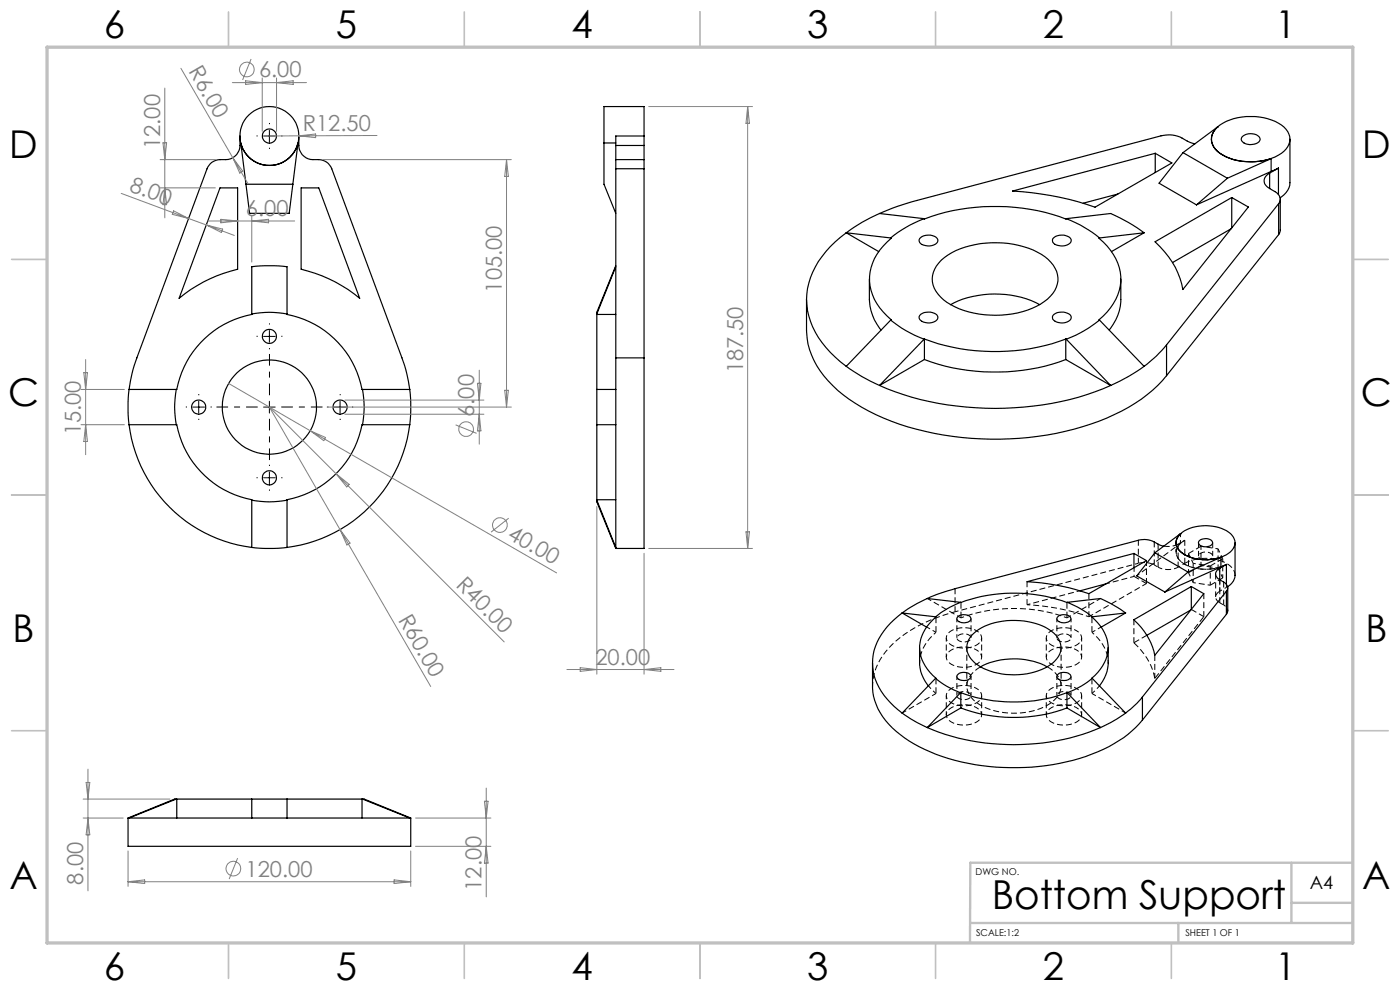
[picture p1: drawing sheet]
<svg xmlns="http://www.w3.org/2000/svg" width="297mm" height="210mm" viewBox="0 0 297 210" stroke-linecap="round" stroke-linejoin="round" font-family="sans-serif">
<g fill="none" stroke="#000" stroke-width=".25">
<path d="M46.7 39.9h3.7v17.2a30.5 30.5 0 0 0-12.4 6.2zM50.9 28.8a4.8 4.8 0 0 1-.7 4 3.6 3.6 0 0 1-3.5 1.1 2.97 2.97 0 0 0-2.8 1.9l-14.9 40.1a30.4 30.4 0 0 0-1.6 6.7M51.1 30.3a6.2 6.2 0 0 0 6.1 4.8 6.2 6.2 0 0 0 6-4.8l-1.9 15h-8.3zM52.2 39.1h9.9M63.4 28.8a4.8 4.8 0 0 0 .7 4 3.6 3.6 0 0 0 3.5 1.1 2.97 2.97 0 0 1 2.8 1.9l14.9 40.1a30.4 30.4 0 0 1 1.6 6.7M63.9 39.9h3.7l8.7 23.4a30 30 0 0 0-12.4-6.2zM128.1 30.3h2.5M128.1 30.3v8.8l2.5 6.2M130.6 33.9v1.9M130.6 30.9v3M130.6 33.9h6M130.6 35.8h6"/>
<path d="M130.6 35.8v40.1M130.6 30.9h6M136.6 33.9v1.9M136.6 30.9v3M136.6 28.8v-6.2h-8.5v7.7M136.6 28.8h-6v2.1M136.6 28.8v2.1M136.6 35.8v40.1M245.1 32.5v4.1M251 32.4l-5.1 6.5 7.9 4.6M251 32.4l9.4 5.4M253.5 30.5a8.2 8.2 0 0 1-3.2-1.4l-1.6-.5-2.4 .2-51.8 13.7a50 50 0 0 0-7.9 2.8"/>
<path d="M257 29.5v.1M258.2 27a3.3 3.3 0 0 0 .6 5.5 12.8 12.8 0 0 0 10.9 1.1M258.2 27h.1M258.2 27l-7.2 5.4M258.3 26.9a12.3 12.3 0 0 1 13.6-.4 3.4 3.4 0 0 1 0 6 12.7 12.7 0 0 1-13.1 0 3.3 3.3 0 0 1-.5-5.6zM260.4 37.8l-6.6 5.7M263.5 29.1a2.61 2.61 0 0 1 3.8 .2 1.13 1.13 0 0 1-1.2 1.3 2.24 2.24 0 0 1-2.8-1zM269.3 36.7a1.73 1.73 0 0 0-1.1 1.7 1.73 1.73 0 0 0 1.1 1.6M269.3 40a3.6 3.6 0 0 1 2.2 1.9 1.44 1.44 0 0 1-.2 1.3M269.3 36.7v3.3M269.7 36.4l-15.9 7.1M269.7 33.6v2.8"/>
<path d="M269.7 33.6l-9.3 4.2M271.2 35.7l-1.5 .7M271.2 35.7l-1.9 1M271.2 35.7v5.6M273.6 29.5v9.3a4 4 0 0 1-2 3.2M130.6 56.4l-4 9.8v.4M130.6 56.6l-4 10M179.5 49.4a19.9 19.9 0 0 0-8.2 11.8 15.6 15.6 0 0 0 4.8 13.5l3.4 3M179.5 49.4l6.9 4M179.5 49.4l9.4 1.1M184.4 59.2v4.3a10.7 10.7 0 0 0 2.5 6.5M186.6 45.3a33.9 33.9 0 0 0-7.1 4.1"/>
<path d="M186.6 45.3l9.4 1.1M188.9 50.5h.2a10.9 10.9 0 0 0-4.5 10.1 12.1 12.1 0 0 0 4.5 7.2l-.2 .1M195.1 50.6a2.66 2.66 0 0 1 3.8 .2 1.22 1.22 0 0 1-1.2 1.3 2.28 2.28 0 0 1-2.7-1zM196 46.4a26.3 26.3 0 0 0-7.1 4.1M196 46.4a45.3 45.3 0 0 1 30.2 0M199.7 55.2a17.8 17.8 0 0 1 13-3.7 16.3 16.3 0 0 1 9.7 3.6 5.2 5.2 0 0 1-.2 8.4 19.1 19.1 0 0 1-15.6 2.9 12.3 12.3 0 0 1-8.1-4.6 5 5 0 0 1 1.2-6.6zM214.8 40.5l30.3-8 3.5 2.1-16.3 9.3a63.1 63.1 0 0 0-17.5-3.4zM223.4 50.6a2.7 2.7 0 0 1 3.8 .2 1.22 1.22 0 0 1-1.2 1.3 2.22 2.22 0 0 1-2.7-1zM226.2 46.4a26.8 26.8 0 0 1 7.1 4.1M226.2 46.4l9.4-1.1a35.5 35.5 0 0 1 7.1 4.1M233.3 50.5h-.1a11.1 11.1 0 0 1 4.5 10.1 12.3 12.3 0 0 1-4.5 7.2l.1 .1M237.1 41.2l-7.3 1.9"/>
<path d="M237.8 59.2v4.3a10.2 10.2 0 0 1-2.5 6.5M242.7 49.4l-6.9 4M242.7 49.4l-9.4 1.1M245 51.3l16.3-9.4 3.5 2-13.9 17.5a17.4 17.4 0 0 0-5.9-10.1zM261.2 48.5l-12.5 7.2M261.3 41.9v6.4M271.3 43.2l-23.8 30M271.3 43.2v6.6M271.3 49.8l-23.8 29.9M271.6 42.3v6.5l-.3 1M53.4 66.6a20 20 0 0 1 7.5 0M126.6 66.7v15.9"/>
<path d="M126.6 66.7h4M126.6 66.6v.1M130.6 75.9v6.7M130.6 75.9h6M136.6 75.9v40.4h-6M171.1 63.5v6.6a16.5 16.5 0 0 0 5.5 11.7 40.7 40.7 0 0 0 19.7 9.7 65.1 65.1 0 0 0 38.5-2.8 31.4 31.4 0 0 0 12.7-9M179.5 77.7a36 36 0 0 0 7.1 4.1M188.9 67.9a25 25 0 0 0 7.1 4.1M188.9 67.9l-9.4 9.8M195.3 66.7a2.65 2.65 0 0 1 3.6 .4 1.22 1.22 0 0 1-1.2 1.3 2.28 2.28 0 0 1-2.7-1v-.2zM196 72l-9.4 9.8M196.1 76.3a43.7 43.7 0 0 0 30 0"/>
<path d="M196.1 71.9a43.7 43.7 0 0 0 30 0M196.1 76.3l-9.5 5.5M196.1 71.9l-.1 .1M196.1 71.9v4.4M201.7 64.6a20.8 20.8 0 0 1 18.9 0M223.6 66.7a2.65 2.65 0 0 1 3.6 .4 1.22 1.22 0 0 1-1.2 1.3 2.22 2.22 0 0 1-2.7-1l.1-.5zM226.1 76.3l9.5 5.5M226.1 71.9l.1 .1M226.1 71.9v4.4M226.2 72l9.4 9.8M233.3 67.9a25.5 25.5 0 0 1-7.1 4.1M233.3 67.9l9.4 9.8"/>
<path d="M242.7 77.7a37.8 37.8 0 0 1-7.1 4.1M247.5 73.2a24.5 24.5 0 0 1-4.8 4.5M247.5 73.2v6.5M27.4 82.6h10.1a20.1 20.1 0 0 1 15.9-15.9v-10.1a33.1 33.1 0 0 1 7.5 0v10.1a20.1 20.1 0 0 1 15.9 15.9h10.1M27.4 90.1h10.1a20.1 20.1 0 0 0 15.9 15.9v10.1M27.4 82.6a33.1 33.1 0 0 0 0 7.5M27.4 90.1a30.1 30.1 0 0 0 26 26M37.4 82.6a20 20 0 0 0 0 7.5M76.9 82.6a20 20 0 0 1 0 7.5M86.9 90.1h-10.1a20.1 20.1 0 0 1-15.9 15.9v10.1M86.9 82.6a33.1 33.1 0 0 1 0 7.5M86.9 90.1a30.1 30.1 0 0 1-26 26"/>
<path d="M126.6 82.6v7.5M126.6 90.1v15.9M126.6 90.1h4M126.6 82.6h4M130.6 90.1v26M130.6 82.6v7.5M186.6 81.8a64.7 64.7 0 0 0 36.5 3.8l5.7-1.3 3.5-1.2 3.3-1.3M53.4 106.1a20 20 0 0 0 7.5 0M53.4 116.1a33.1 33.1 0 0 0 7.5 0M126.6 106.1v.4l4 9.8M126.6 106h4M126.6 106v.1"/>
<path d="M126.6 106.1l4 10M130.6 116.1v.2M240.6 117.4v3M245 117.3l-3.8 4.9 5.9 3.4M245 117.3l7 4M246.9 115.8l-.8-.2a5.2 5.2 0 0 0-4.6-1l-38.9 10.3-3.8 1.2-2.1 .9M249.5 115.1v.1M250.1 113.6a8.3 8.3 0 0 1 7.7-1.9 4.9 4.9 0 0 1 4.2 3 3.5 3.5 0 0 1-2.9 3.5 9.3 9.3 0 0 1-8.6-1.2 2.33 2.33 0 0 1-.4-3.4zM250.4 113.2a2.46 2.46 0 0 0 .5 4.2 9.6 9.6 0 0 0 8.1 .8M250.4 113.2h.1M250.4 113.2l-5.4 4.1M254.4 114.8a1.97 1.97 0 0 1 2.8 .2 1.2 1.2 0 0 1-1.6 1l-1.1-.4a.55 .55 0 0 1-.1-.8z"/>
<path d="M259 118.2v2.1M259 118.2l-7 3.1M260.2 119.7l-1.2 .6M260.2 119.7l-1.4 .8M260.2 119.7v4.2M262 115.1v7.4l-.6 1.1-1 .9M191.4 130a14.1 14.1 0 0 0-6.3 9.8 12.3 12.3 0 0 0 4.6 10l1.7 1.5M191.4 130l5.2 3M191.4 130l7.1 .8M195.1 137.4v3.2a8 8 0 0 0 1.8 4.9M196.7 127l-2.1 1-3.2 2M196.7 127l7.1 .8"/>
<path d="M198.5 130.8v.1a8 8 0 0 0-2.9 9l1.1 2 1.8 2M203.1 130.9a1.93 1.93 0 0 1 2.9 .2 1.2 1.2 0 0 1-1.6 1l-1.2-.4a.52 .52 0 0 1-.1-.8zM203.8 127.8a20.3 20.3 0 0 0-5.3 3M203.8 127.8a33.9 33.9 0 0 1 22.6 0M206.1 134.8a12.7 12.7 0 0 1 10.2-3.2 10.8 10.8 0 0 1 8 3.6 3.8 3.8 0 0 1-.9 5.4 15.1 15.1 0 0 1-14.7 1.2 5.3 5.3 0 0 1-3.6-4.5l.4-1.5zM217.9 123.4l22.7-6 2.6 1.5-12.2 7a47.4 47.4 0 0 0-13.1-2.5zM224.3 130.9a1.93 1.93 0 0 1 2.9 .2 1.2 1.2 0 0 1-1.6 1l-1-.2a.63 .63 0 0 1-.3-1zM226.4 127.8a20.3 20.3 0 0 1 5.3 3M226.4 127.8l7.1-.8 2.1 1 3.2 2M231.7 130.8l-.1 .1a8 8 0 0 1 3 9l-1.2 2-1.7 2M234.6 123.9l-5.5 1.4M235.1 137.4v3.2a8 8 0 0 1-1.8 4.9"/>
<path d="M238.8 130l-5.2 3M238.8 130l-7.1 .8M240.5 131.5l12.2-7.1 2.7 1.5-10.4 13.1a13.5 13.5 0 0 0-4.5-7.5zM252 121.3l-4.9 4.3M252.6 129.4l-9.3 5.4M252.7 124.4v4.8M258.8 120.5a1.28 1.28 0 0 0-.9 1.3 1.28 1.28 0 0 0 .9 1.2M258.8 123l.8 .5a1.22 1.22 0 0 1 .6 1.9M258.8 120.5v2.5M259 120.3l-11.9 5.3M260.2 125.4l-17.8 22.4M260.2 125.4v4.9"/>
<path d="M260.2 130.3l-17.8 22.4M260.5 124.7v4.9l-.3 .7M185.1 140.6v4.9a12.5 12.5 0 0 0 4.9 9.6 35.3 35.3 0 0 0 18.3 7.3 47.1 47.1 0 0 0 26.9-4 22 22 0 0 0 7.2-5.7M191.4 151.3l3.2 2 2.1 1M196.7 154.3a48.3 48.3 0 0 0 36.8 0M198.5 143.9a18 18 0 0 0 5.3 3.1M198.5 143.9l-7.1 7.4M203.1 143.2a1.93 1.93 0 0 1 2.9 .1 1.2 1.2 0 0 1-1.6 1l-.7-.1-.5-.2-.2-.4zM203.8 147l-7.1 7.3M203.8 150.2a32.4 32.4 0 0 0 22.5 0M203.8 146.9a32.9 32.9 0 0 0 22.5 0M203.8 150.2l-7.1 4.1"/>
<path d="M203.8 146.9v.1M203.8 146.9v3.3M208 141.5a15.5 15.5 0 0 1 14.1 0M224.5 143a1.98 1.98 0 0 1 2.7 .3 1.2 1.2 0 0 1-1.6 1l-1-.2a.6 .6 0 0 1-.4-.5 .6 .6 0 0 1 .3-.6zM226.3 150.2l7.2 4.1M226.3 146.9l.1 .1M226.3 146.9v3.3M226.4 147l7.1 7.3M231.7 143.9a18 18 0 0 1-5.3 3.1M231.7 143.9l7.1 7.4M238.8 151.3l-3.2 2-2.1 1M242.4 147.8l-1.2 1.4-2.4 2.1"/>
<path d="M242.4 147.8v4.9M27.2 173.5h.2M27.2 173.5v6h59.9v-6M27.4 173.5h26M37.4 169.5h-.4l-9.8 4M37.4 169.5h.1M37.4 169.5l-10 4M37.5 169.5h15.9M37.5 169.5v4M53.4 173.5h7.5M53.4 169.5h7.5M53.4 169.5v4"/>
<path d="M60.9 173.5h26M60.9 169.5h15.9M60.9 169.5v4M76.8 169.5v4M76.8 169.5h.1M76.9 169.5h.4l9.8 4M76.9 169.5l10 4M86.9 173.5h.2"/>
<circle cx="57.2" cy="28.9" r="1.51"/>
<circle cx="57.2" cy="28.8" r="6.3"/>
<circle cx="57.2" cy="71.3" r="1.49"/>
<circle cx="42.2" cy="86.4" r="1.51"/>
<circle cx="57.1" cy="86.4" r="10"/>
<circle cx="72.1" cy="86.4" r="1.51"/>
<circle cx="57.2" cy="101.4" r="1.51"/>
</g>
<g fill="none" stroke="#000" stroke-width=".21" stroke-dasharray="1.3 .6" stroke-dashoffset=".4" stroke-linecap="butt">
<path d="M253.1 119.5l-1-2.1M258.4 116.4l1 2.1M196.6 133l2 1.1M205.1 137.4v8.1M231.6 134.1l2-1.1M234.6 123.8l6-1.5M253.1 123.6l-1-2.1M258.4 120.5l1 2.1M258.8 123v2.4M185.1 145.5a12.8 12.8 0 0 1 5-9.5 30.9 30.9 0 0 1 12.5-6.2M196.9 145.5l1.7 1.6M225.1 145.5v-8.1"/>
<path d="M231.6 147.1l1.7-1.6"/>
</g>
<g fill="none" stroke="#000" stroke-width=".21" stroke-dasharray="1.3 .6" stroke-dashoffset=".1" stroke-linecap="butt">
<path d="M241.5 114.6v4.9M244.9 119.8v-4.9M245.7 115.4v4.9M251.3 114.6a2.63 2.63 0 0 0-1.2 4.1 8.8 8.8 0 0 0 8.9 1.5M251.3 114.6v4.9M251.3 119.5a9.4 9.4 0 0 1 9.8 .6l.8 1.1 .1 .8M252.1 117.4l2.7-1.5M259.4 118.5l-2.6 1.6M202.6 129.8v-4.9M217.9 128.3v-4.9M231 130.8v-4.9M240.5 136.3v-4.9"/>
<path d="M240.6 122.3l2.6 1.5M243.2 123.8v-4.9M249.9 120.3v-4.9M252.1 121.5l2.7-1.5M252.8 129.3l2.6 1.5M255.4 130.8v-4.9M257.9 121.7v4.9M258.8 127.9v-4.9M259.4 122.6l-2.6 1.5M259.6 123.4v4.9M245 143.9v-4.9"/>
</g>
<path d="M249.5 115.1v2M250.4 115.3l-9.2 6.8M250.4 113.2v2.1M226.3 131.1a32.6 32.6 0 0 0-22.4 0M231 130.8a46.1 46.1 0 0 0-13.1-2.5M259 120.2a9.3 9.3 0 0 1-8.5-1.1 2.4 2.4 0 0 1-.1-3.8" fill="none" stroke="#000" stroke-width=".21" stroke-dasharray="1.3 .6" stroke-dashoffset=".6" stroke-linecap="butt"/>
<g fill="none" stroke="#000" stroke-width=".21" stroke-dasharray="1.3 .6" stroke-dashoffset=".7" stroke-linecap="butt">
<path d="M254.8 115.9l3.6 .5M254.8 120l3.6 .5M256.8 117.3a.72 .72 0 0 1 .4 .9 .72 .72 0 0 1-.7 .5 1.69 1.69 0 0 1-2.2-.8 1.82 1.82 0 0 1 2.5-.6M198.6 134.1a8.6 8.6 0 0 0-3.5 6.5M205.6 134.7a.72 .72 0 0 1 .4 .8 .72 .72 0 0 1-.8 .6 1.69 1.69 0 0 1-2.2-.8 1.82 1.82 0 0 1 2.6-.6M207.2 133.8a1.62 1.62 0 0 1 1 1.5 1.62 1.62 0 0 1-1 1.5 5.3 5.3 0 0 1-6.2-.7 1.58 1.58 0 0 1 .8-2.3 5.9 5.9 0 0 1 5.4 0M207.2 137.9a1.62 1.62 0 0 1 1 1.5 1.62 1.62 0 0 1-1 1.5 5.3 5.3 0 0 1-6.2-.7 1.58 1.58 0 0 1 .8-2.3 5.9 5.9 0 0 1 5.4 0M226.8 134.7a.72 .72 0 0 1 .4 .8 .72 .72 0 0 1-.8 .6 1.69 1.69 0 0 1-2.2-.8 1.82 1.82 0 0 1 2.6-.6M228.4 133.8a1.62 1.62 0 0 1 1.1 1.5 1.62 1.62 0 0 1-1.1 1.5 5.3 5.3 0 0 1-6.2-.7 1.58 1.58 0 0 1 .9-2.3 5.9 5.9 0 0 1 5.3 0M228.4 137.9a1.62 1.62 0 0 1 1.1 1.5 1.62 1.62 0 0 1-1.1 1.5 5.3 5.3 0 0 1-6.2-.7 1.58 1.58 0 0 1 .9-2.3 5.9 5.9 0 0 1 5.3 0M256.8 124.1l-3.7-.5M256.8 120.1l-3.7-.6"/>
<path d="M205.6 146.9a.72 .72 0 0 1 .4 .9 .72 .72 0 0 1-.8 .5 1.69 1.69 0 0 1-2.2-.8 1.82 1.82 0 0 1 2.6-.6M207.2 146a1.62 1.62 0 0 1 1 1.6 1.62 1.62 0 0 1-1 1.5 5.3 5.3 0 0 1-6.2-.8 1.58 1.58 0 0 1 .8-2.3 5.9 5.9 0 0 1 5.4 0M207.2 150.1a1.62 1.62 0 0 1 1 1.5 1.62 1.62 0 0 1-1 1.6 5.3 5.3 0 0 1-6.2-.8 1.58 1.58 0 0 1 .8-2.3 5.9 5.9 0 0 1 5.4 0M226.8 146.9a.72 .72 0 0 1 .4 .9 .72 .72 0 0 1-.8 .5 1.69 1.69 0 0 1-2.2-.8 1.82 1.82 0 0 1 2.6-.6M228.4 146a1.62 1.62 0 0 1 1.1 1.6 1.62 1.62 0 0 1-1.1 1.5 5.3 5.3 0 0 1-6.2-.8 1.58 1.58 0 0 1 .9-2.3 5.9 5.9 0 0 1 5.3 0M228.4 150.1a1.62 1.62 0 0 1 1.1 1.5 1.62 1.62 0 0 1-1.1 1.6 5.3 5.3 0 0 1-6.2-.8 1.58 1.58 0 0 1 .9-2.3 5.9 5.9 0 0 1 5.3 0M235.1 140.6a8.6 8.6 0 0 0-3.5-6.5"/>
</g>
<path d="M203.9 131.1l-7.2-4.2M233.5 126.9l-7.2 4.2M243.2 123.8l-12.2 7M245.7 120.3a4.7 4.7 0 0 0 4.2 0M260.2 123.9v.7M198.6 147.1l-7.2 4.1M238.8 151.2l-7.2-4.1" fill="none" stroke="#000" stroke-width=".21" stroke-dasharray="1.3 .6" stroke-dashoffset=".3" stroke-linecap="butt"/>
<g fill="none" stroke="#000" stroke-width=".21" stroke-dasharray="1.3 .6" stroke-linecap="butt">
<path d="M249.9 115.4l-1.3 .5-1.7-.1M198.6 130.9v3.2M203.9 127.8v3.3M226.3 127.8v3.3M231.6 130.9v3.2M240.5 136.3l2.8-1.6M252.6 129.4l.2-.1M252.8 129.3v-.1M258.8 125.4a1.29 1.29 0 0 0-.9 1.2 1.29 1.29 0 0 0 .9 1.3M260.4 124.4l-.2 .2M198.6 143.8v3.3M231.6 143.8v3.3"/>
<path d="M245 143.9a13.2 13.2 0 0 0-4.5-7.6"/>
</g>
<path d="M251.3 114.6l-1.4 .8M249.9 120.3l1.4-.8M259.6 128.3l.7 .7 .2 .6M260.2 124.6l-1.4 .8" fill="none" stroke="#000" stroke-width=".21" stroke-dasharray="1.3 .6" stroke-dashoffset=".8" stroke-linecap="butt"/>
<path d="M241.5 119.5a4.7 4.7 0 0 1 3.4 .3M255.4 130.8l-10.4 13.1M222.2 141.4a4.6 4.6 0 0 1 2.7 5.2 7.3 7.3 0 0 1-5 4 15.3 15.3 0 0 1-12.7-1.6 4 4 0 0 1 .1-7.1l.7-.5" fill="none" stroke="#000" stroke-width=".21" stroke-dasharray="1.3 .6" stroke-dashoffset="-.1" stroke-linecap="butt"/>
<g fill="none" stroke="#000" stroke-width=".21" stroke-dasharray="1.3 .6" stroke-dashoffset=".5" stroke-linecap="butt">
<path d="M244.9 119.8l.8 .5M252.1 117.4v4.1M253.1 119.5v4.1M254.8 115.9v4.1M258.4 116.4v4.1M259.4 118.5v4.1M200.7 135.3v4.1M202.6 129.8l38.9-10.3M203 131.2v4.1M206 135.3v-4.1M208.2 139.4v-4.1M217.9 128.3l11.2-3"/>
<path d="M222 135.3v4.1M224.2 131.2v4.1M227.2 135.3v-4.1M229.5 139.4v-4.1M256.8 120.1v4M258.8 127.9l.8 .4M200.7 147.6v4M203 143.5v4.1M206 147.6v-4.1M208.2 151.6v-4M222 147.6v4M224.2 143.5v4.1"/>
<path d="M227.2 147.6v-4.1M229.5 151.6v-4"/>
</g>
<path d="M240.6 122.3v-1.9" fill="none" stroke="#000" stroke-width=".21" stroke-dasharray="1.3 .6" stroke-dashoffset=".9" stroke-linecap="butt"/>
<path d="M254.3 115.1v2.9M257.3 118v-2.9" fill="none" stroke="#000" stroke-width=".21" stroke-dasharray="1.3 .6" stroke-dashoffset=".2" stroke-linecap="butt"/>
<g fill="none" stroke="#808080" stroke-width=".21">
<path d="M35 18.7v27.5M38.4 14.5l11 19M49.3 17.5h15.7M52.1 17.1l3.5 .4-3.5 .4zM53.3 12.5l-1.8 4.5M55.6 16.5v11.4M58.7 16.5v11.4M58.7 17.5l3.5-.4v.8zM34 39.9h11.7M34 33.9h11.7M34.6 30.3h.7l-.3 3.6zM35 39.9l.3 3.5h-.7z"/>
<path d="M49.4 33.5l3.2 5.4M49.4 33.5l2.1 2.8-.6 .4zM63.4 28.8l3.6-.4v.8zM68.6 33.9h39.9M80 28.7l-22.9 .1M107.5 33.9v52.5M107.5 33.9l.3 3.5h-.7zM137.6 22.6h22M158.6 22.6v93.7M158.6 22.6l.4 3.6h-.7zM25.7 41l14.3 5.3M36.8 44.7l3.2 1.6-3.5-.8z"/>
<path d="M40 46.3l3.8 1.4M43.8 47.7l5.9 2.2M43.8 47.7l3.4 .9-.2 .7zM44.1 46.9h18.4M46.8 46.5l3.6 .4-3.6 .4zM53.4 45.9v9.7M53.4 46.9l3.6-.4v.8zM17.8 79h.8l-.4 3.6zM18.2 76.3v20.1M101.7 78.5v15.7M17.2 90.1h9.2M17.2 82.6h9.2"/>
<path d="M18.2 90.1l.4 3.6h-.8zM48.5 81.3l17.3 10.1M65.8 91.4l52.3 30.1M65.8 91.4l3.3 1.4-.4 .7zM69.4 86.4h39.1M73.2 84.9h29.5M73.2 87.9h29.5M96.7 90.1l4.4 1.8M101.3 81.3h.7l-.3 3.6zM101.7 87.9l.3 3.5h-.7zM107.1 82.8h.7l-.3 3.6zM71.3 100.5l-14.2-14.1 34.3 59.2"/>
<path d="M71.3 100.5l35.7 35.7M71.3 100.5l2.8 2.3-.5 .5zM72.1 112.4l2.2 2.8-.7 .4zM107.9 109.9l-3.7 3M126.6 107.4v35.6M136.6 117.4v25.6M137.6 116.3h22M158.3 112.8h.7l-.4 3.5zM120.3 142h22.7M123.1 141.6l3.5 .4-3.5 .4zM136.6 142l3.6-.4v.8zM17.6 173.5h8.5"/>
<path d="M17.6 169.5h18.5M18.3 166h.7l-.3 3.5zM18.7 163.2v25.8M18.7 173.5l.3 3.6h-.7zM88.2 179.5h15.9M88.2 173.5h15.9M102.8 170h.7l-.3 3.5zM103.2 167.2v23M103.2 179.5l.3 3.6h-.7zM27.2 180.5v7.5M27.2 187h59.9M27.2 187l3.5-.4v.8z"/>
<path d="M50.4 182l-1.8 4.5M83.6 186.6l3.5 .4-3.5 .4zM87.1 180.5v7.5"/>
<circle cx="52.4" cy="14.7" r="1.56"/>
<circle cx="98.9" cy="91" r="1.55"/>
<circle cx="106" cy="111.4" r="1.57"/>
<circle cx="49.5" cy="184.3" r="1.56"/>
</g>
<path d="M54.7 86.3h-8.8M57.2 83.8v-8.7M57.2 88.8v8.8M59.7 86.3h8.7" fill="none" stroke="#000" stroke-width=".21" stroke-dasharray="15.2 1.3 1.3 1.3" stroke-dashoffset="12.8" stroke-linecap="butt"/>
<g fill="none" stroke="#000" stroke-width=".21" stroke-dasharray="15.2 1.3 1.3 1.3" stroke-linecap="butt">
<path d="M54.7 28.8h-.3M57.2 26.3v-.2M57.2 31.3v.3M59.7 28.8h.2M54.7 71.3h-.3M57.2 68.8v-.2M57.2 73.8v.3M59.7 71.3h.2M39.7 86.3h-.3M42.2 83.8v-.2M42.2 88.8v.3M44.7 86.3h.2"/>
<path d="M57.2 98.8v-.2M69.7 86.3h-.3M72.2 83.8v-.2M72.2 88.8v.3M74.7 86.3h.2M54.7 101.3h-.3M57.2 103.8v.3M59.7 101.3h.2"/>
</g>
<path d="M55.9 28.8h2.5M57.1 27.6v2.5M55.9 71.4h2.5M57.1 70.1v2.5M40.9 86.4h2.5M42.2 85.1v2.5M55.9 86.4h2.5M57.1 85.1v2.5M70.9 86.4h2.5M72.1 85.1v2.5M55.9 101.3h2.5M57.1 100.1v2.5" fill="none" stroke="#000" stroke-width=".21"/>
<g fill="none" stroke="#c0c0c0" stroke-width=".35">
<path d="M48.5 2.5v7.5M98.5 2.5v7.5M148.5 2.5v7.5M198.5 2.5v7.5M248.5 2.5v7.5M2.5 55h7.5M287 55h7.5M2.5 105h7.5M287 105h7.5M2.5 155h7.5M287 155h7.5M48.5 200v7.5"/>
<path d="M98.5 200v7.5M148.5 200v7.5M198.5 200v7.5M248.5 200v7.5"/>
</g>
<path d="M205.8 195.8h81.2M250 195.8v4.2M274 183v12.8M274 191.5h13M287 183h-81.2v17" fill="none" stroke="#c0c0c0" stroke-width=".5"/>
<path d="M10 10h277v190h-277z" fill="none" stroke="#c0c0c0" stroke-width=".7"/>
<text font-size="8.5" x="210.4" y="192.7">Bottom Support</text>
<g font-size="8.1">
<text x="22" y="8">6</text>
<text x="71.2" y="8">5</text>
<text x="121.2" y="8">4</text>
<text x="171.3" y="8">3</text>
<text x="221.3" y="8">2</text>
<text x="270.5" y="8">1</text>
<text x="2" y="33.6">D</text>
<text x="289" y="33.6">D</text>
<text x="1.7" y="86.1">C</text>
<text x="288.7" y="86.1">C</text>
<text x="2.7" y="136.1">B</text>
<text x="289.7" y="136.1">B</text>
<text x="2" y="188.6">A</text>
<text x="289" y="188.6">A</text>
<text x="22" y="208">6</text>
<text x="71.2" y="208">5</text>
<text x="121.2" y="208">4</text>
<text x="171.3" y="208">3</text>
<text x="221.3" y="208">2</text>
<text x="270.5" y="208">1</text>
</g>
<g font-size="4.7" fill="#808080">
<text x="39.9" y="15.1" transform="rotate(60 39.9 15.1)">R6.00</text>
<text x="55" y="16.4">6.00</text>
<text x="64.2" y="27.8">R12.50</text>
<text x="34" y="31.6" transform="rotate(-90 34 31.6)">12.00</text>
<text x="27.3" y="40.5" transform="rotate(20 27.3 40.5)">8.00</text>
<text x="52.2" y="45.9">6.00</text>
<text x="106.5" y="62.1" transform="rotate(-90 106.5 62.1)">105.00</text>
<text x="157.6" y="79.2" transform="rotate(-90 157.6 79.2)">187.50</text>
<text x="100.6" y="88.4" transform="rotate(-90 100.6 88.4)">6.00</text>
<text x="17.2" y="92.3" transform="rotate(-90 17.2 92.3)">15.00</text>
<text x="107.4" y="114.1" transform="rotate(30 107.4 114.1)">40.00</text>
<text x="96.6" y="124.3" transform="rotate(45 96.6 124.3)">R40.00</text>
<text x="84.4" y="131.4" transform="rotate(60 84.4 131.4)">R60.00</text>
<text x="126.3" y="141">20.00</text>
<text x="52.1" y="186">120.00</text>
<text x="17.7" y="187.7" transform="rotate(-90 17.7 187.7)">8.00</text>
<text x="102.2" y="188.9" transform="rotate(-90 102.2 188.9)">12.00</text>
</g>
<text font-size="3.9" x="277.9" y="188.5">A4</text>
<g font-size="2">
<text x="207" y="185.5">DWG NO.</text>
<text x="207.1" y="198.6">SCALE:1:2</text>
<text x="251.5" y="198.6">SHEET 1 OF 1</text>
</g>
</svg>
